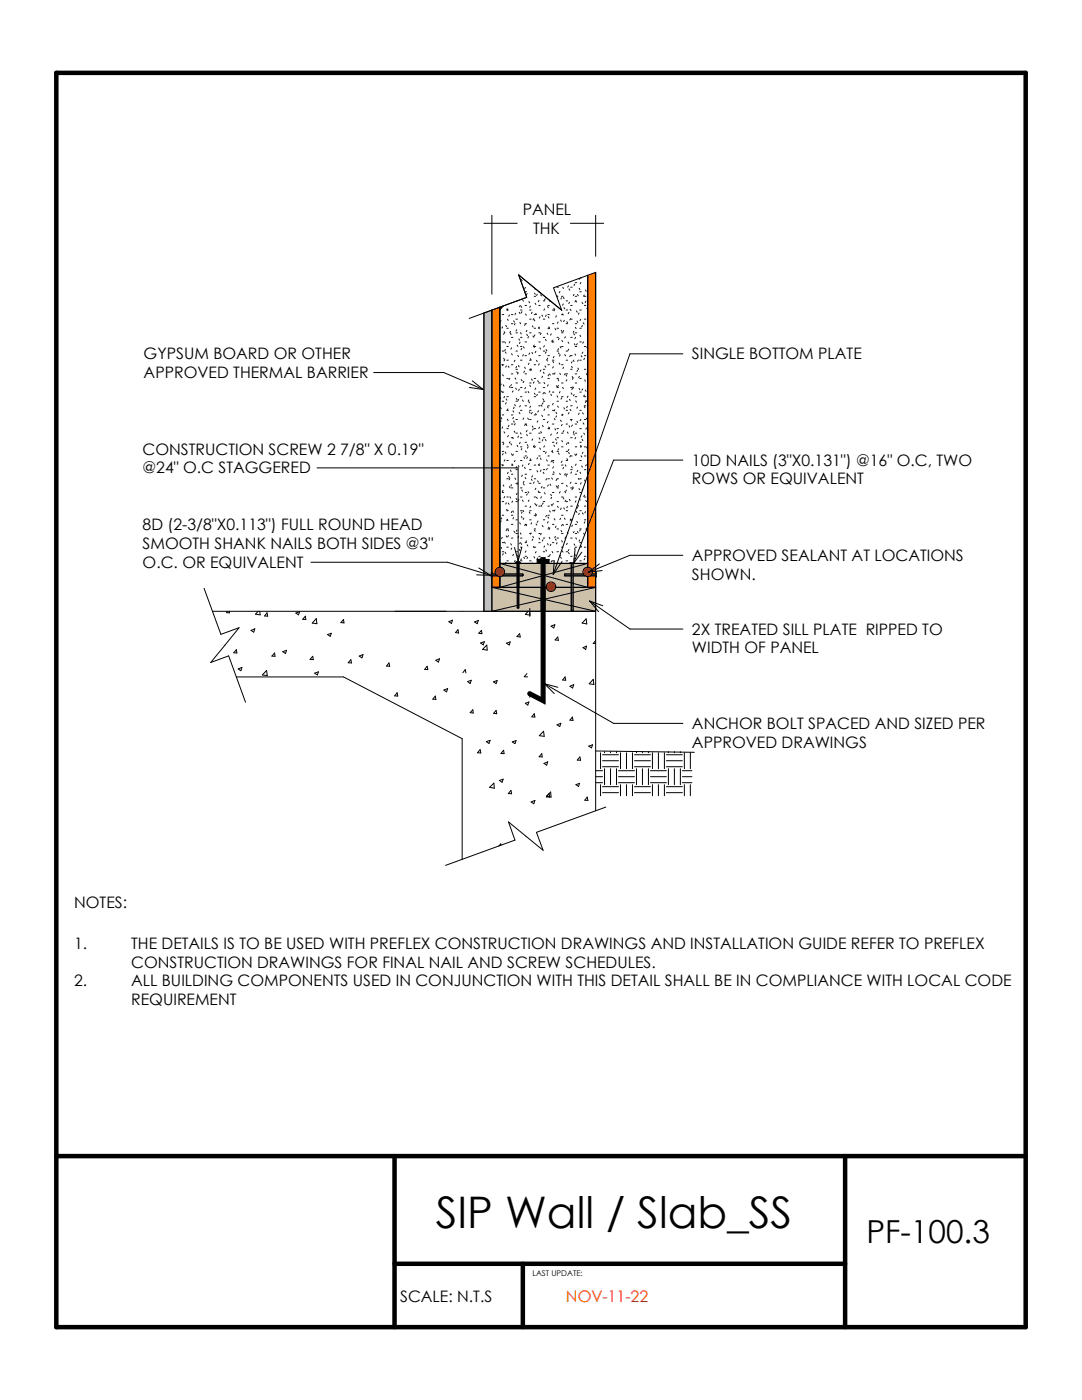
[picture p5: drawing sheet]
<svg xmlns="http://www.w3.org/2000/svg" width="216mm" height="279mm" viewBox="0 0 216 279" stroke-linecap="round" stroke-linejoin="round" font-family="sans-serif">
<g fill="#ff8000">
<path d="M117.3 54.9l1.6-.5v60.2h-.8a.94 .94 0 0 0-.8-1.4z"/>
<path d="M117.3 115.1l.5-.2h1.1v2.3h-1.6z"/>
<path d="M98.1 114.9l1.6 .2v2.1h-1.6z"/>
<path d="M98.1 61.9l1.6-.6v51.9a.94 .94 0 0 0-.8 1.4h-.8z"/>
</g>
<path d="M96.6 62.5l1.5-.6v60.1h-1.5z" fill="#c0c0c0"/>
<path d="M103.5 54.9l8.6 7-1.6-4.5 6.8-2.5v57.5h-7.7v-.8h-.8v-.3h-.8v.3h-.8v.8h-3.4a.42 .42 0 0 0-.5-.4 .42 .42 0 0 0-.4 .4h-3.2v-51.1l5.4-2z" fill="#fff"/>
<g fill="#cdc1a9">
<path d="M108.8 117.2h.2a.95 .95 0 0 0 .9 .8 .95 .95 0 0 0 1-.8h3.1v4.6l.2 .1 .1-.1v-4.6h4.6v4.8h-10.1z"/>
<path d="M114.3 114.9h2.4l.6 .2v2.1h-3z"/>
<path d="M114.3 112.4h3v.8a.94 .94 0 0 0-.9 1.4h-2.1z"/>
<path d="M99.7 112.4h3.5v2.2h-2.6a.94 .94 0 0 0-.9-1.4z"/>
<path d="M99.7 115.1l.6-.2h2.9v2.3h-3.5z"/>
<path d="M108.8 112.4v4.8h.2a.94 .94 0 0 1 .9-1.1 .94 .94 0 0 1 1 1.1h3.1v-2.3h-1.3l-.1-.2 .1-.1h1.3v-2.2zM103.5 112.4v2.2h.8l.1 .1-.1 .2h-.8v2.3h4.5v-4.8z"/>
</g>
<path d="M107.2 111.6h.8v-.3h.8v.3h.8v.8h-.8v28.1l-3.3-1.7a.42 .42 0 0 1 0-.7h.4l2.1 1.1v-26.8h-.8z" fill="#000"/>
<path d="M98.1 117.2h5.1v4.1l.2 .1 .1-.1v-4.1h4.5v4.8h-9.9z" fill="#cdc1a9"/>
<g fill="#f00">
<circle cx="109.9" cy="117.1" r=".95"/>
<circle cx="117.3" cy="114.1" r=".95"/>
<circle cx="99.7" cy="114.1" r=".95"/>
</g>
<path d="M103 112.2l.6-.1 .2 .3h-.3v8.9l-.1 .1-.2-.1v-8.9h-.3z" fill="#000"/>
<g fill="none" stroke="#171717" stroke-width=".2">
<path d="M104 55.8l.2 .2M104.3 59.8l.1 .3M104.8 58.2h.3M104.8 57.3l-.1 .3M105.2 58.6l-.2 .3M106.6 59.1h.3M106.7 58.5l.1 .2M106.8 57.6l-.1 .1M107.2 58.7l-.1 .3M107.5 58.2h.1M107.5 60l-.1 .2M107.9 58.8l.1 .3"/>
<path d="M108.8 59.6l-.2 .3M109.6 59.9l.1 .3M111.1 57.3h.3M111.2 59l.1 .3M111.7 58.2l-.1 .2M112 59.1h.3M112.1 59.4l-.2 .3M112.3 57.3l.1 .3M112.4 59.4l.2 .2M113.4 57l-.1 .3M113.5 57.7l.2 .2M113.9 57.3h.3"/>
<path d="M114.6 58.7l-.2 .3M114.7 56.7l-.2 .3M114.8 56.4h.3M114.8 59.1h.3M115.2 58.8l.2 .2M115.5 55.6l.1 .2M115.6 57.5l.1 .3M115.7 58.2h.3M115.7 55.5h.3M115.9 56.4l-.1 .2M116.6 58.9l-.2 .2M116.6 59.1h.3"/>
<path d="M116.8 57.9l.2 .2M99.7 79.3l.2 .2M99.8 73.4l-.1 .1M99.9 61.3l.1 .3M100 64l-.2 .2M100 76.6l-.1 .3M100.1 78l.1 .3M100.2 72.7l.1 .3M100.2 62.8h.3M100.2 68.2h.3M100.2 70.1h.3M100.2 72.8h.3"/>
<path d="M100.2 78.3h.3M100.3 74.8l.1 .2M100.3 65.2l-.2 .3M100.4 76.8l.2 .3M100.5 71.5l.2 .2M100.6 66.2l.1 .2M100.6 66.5l-.1 .2M100.7 79.1l-.2 .3M100.7 68.2l.2 .3M100.7 71.8l-.1 .2M100.8 70.2l.2 .3M100.8 69.7l-.1 .3"/>
<path d="M100.9 64.9l.2 .3M101 79.6l.1 .3M101.1 73l-.2 .3M101.1 61.9h.3M101.1 65.5h.3M101.1 69.2h.3M101.1 71.9h.3M101.1 75.5h.3M101.1 79.2h.3M101.1 61.7l.2 .2M101.3 63.7l.1 .3M101.3 61.6l-.1 .3"/>
<path d="M101.4 73.1l.2 .2M101.7 77.1l.1 .3M101.7 62.9l-.2 .2M101.7 75.5l-.1 .3M101.8 68.2l-.2 .2M101.8 66.5l.2 .3M101.9 66.1l-.2 .3M102 62.8h.3M102 64.6h.3M102 67.3h.3M102 72.8h.3M102 74.6h.3"/>
<path d="M102 77.3h.3M102.1 76.8l-.2 .2M102.1 70.6l.1 .2M102.1 69.4l-.2 .3M102.4 78l-.2 .3M102.5 64l.1 .3M102.8 71.9l-.2 .3M102.8 75.4l.1 .3M102.8 64.6l-.2 .2M102.9 77.5l.1 .2M102.9 62.5l-.1 .3M102.9 63.7h.3"/>
<path d="M102.9 66.4h.3M102.9 70.1h.3M102.9 73.7h.3M102.9 76.4h.3M103 79.5l.2 .3M103.1 73.1l-.2 .3M103.1 74.2l.2 .2M103.1 65.8l-.1 .3M103.2 60h.1M103.2 68.9l.1 .2M103.3 70.9l.2 .3M103.4 74.4l-.1 .2"/>
<path d="M103.4 72.9l.2 .3M103.5 79.7l-.1 .3M103.5 67.6l.2 .3M103.6 62.3l.2 .3M103.6 77.7l-.1 .2M103.7 64.4l.2 .2M103.8 68.3l-.2 .3M103.8 61l-.1 .2M103.9 61.9h.3M103.9 67.3h.3M103.9 69.2h.3M103.9 71.9h.3"/>
<path d="M103.9 77.3h.3M103.9 79.2h.3M103.9 66.4l.1 .3M104 61.1l.1 .2M104 75.8l.2 .2M104.1 69.5l-.1 .3M104.1 62.2l-.1 .3M104.3 79.8l.1 .3M104.4 69.2l.2 .3M104.4 70.8l-.1 .2M104.5 76.1l-.1 .2M104.7 74.1l-.2 .2"/>
<path d="M104.7 73.3l.1 .2M104.8 61h.3M104.8 64.6h.3M104.8 68.2h.3M104.8 71h.3M104.8 74.6h.3M104.8 78.3h.3M104.8 64.7l-.1 .2M104.9 62.7l.1 .2M104.9 77.3l-.2 .3M105.1 66.7l.2 .3M105.1 65.9l-.1 .3"/>
<path d="M105.4 78.1l.1 .3M105.5 67.2l-.2 .2M105.5 60.2l.2 .2M105.5 79.8l-.1 .3M105.6 72.5l-.2 .2M105.7 61.9h.3M105.7 63.7h.3M105.7 66.4h.3M105.7 71.9h.3M105.7 73.7h.3M105.7 76.4h.3M105.7 70.4l-.2 .3"/>
<path d="M105.7 76.9l.2 .2M105.8 71.6l.2 .2M105.8 61.1l-.1 .2M105.9 73.7l-.1 .3M105.9 73.6l.2 .3M106.1 75.6l.1 .3M106.1 70.3l.2 .3M106.2 62.3l-.2 .3M106.2 65l.2 .3M106.4 67.1l.1 .2M106.5 69.1l.1 .2M106.5 63.6l-.1 .2"/>
<path d="M106.6 63.8l.1 .2M106.6 76.2l-.2 .3M106.6 62.8h.3M106.6 65.5h.3M106.6 69.2h.3M106.6 72.8h.3M106.6 75.5h.3M106.6 79.2h.3M106.6 68.9l-.1 .2M106.6 78.5l.2 .2M106.7 66.8l-.1 .3M106.8 60.5l.1 .3"/>
<path d="M106.9 62.5l.1 .3M106.9 77.5l-.1 .2M106.9 70.1l-.1 .3M107.1 71.9l.1 .3M107.2 78.7l-.1 .3M107.3 76l.1 .2M107.5 65.4l.1 .2M107.5 61h.3M107.5 66.4h.3M107.5 68.2h.3M107.5 71h.3M107.5 76.4h.3"/>
<path d="M107.5 78.3h.3M107.6 72.6l-.1 .3M107.6 65.3l-.1 .2M107.7 69.4l.2 .3M107.8 63.2l-.2 .3M107.9 73.8l-.1 .3M108 66.5l-.2 .3M108.1 62.9l.2 .2M108.3 75.1l-.2 .2M108.3 79.6l.2 .2M108.4 60h.3M108.4 63.7h.3"/>
<path d="M108.4 67.3h.3M108.4 70.1h.3M108.4 73.7h.3M108.4 77.3h.3M108.4 74.3l.2 .2M108.5 78.4l-.2 .2M108.5 76.3l.2 .3M108.6 69l-.1 .3M108.7 78.3l.1 .3M108.7 61.7l-.2 .2M108.7 73l.2 .3M108.8 67.7l.2 .3"/>
<path d="M109 69.8l.1 .2M109 70.2l-.2 .3M109 62.9l-.2 .3M109.1 71.8l.1 .2M109.2 66.5l.1 .2M109.3 61.2l.1 .2M109.3 71.5l-.1 .2M109.3 61h.3M109.3 62.8h.3M109.3 65.5h.3M109.3 71h.3M109.3 72.8h.3"/>
<path d="M109.3 75.5h.3M109.4 63.2l.1 .3M109.4 76.8l-.2 .2M109.5 65.2l.2 .3M109.5 74.8l-.1 .2M109.7 74.6l.1 .3M109.7 65.4l-.2 .2M109.7 78l-.1 .3M109.9 78.7l.2 .2M110 66.6l-.2 .3M110.1 68.1l.1 .2M110.2 61.9h.3"/>
<path d="M110.2 64.6h.3M110.2 68.2h.3M110.2 71.9h.3M110.2 74.6h.3M110.2 78.3h.3M110.3 72.1l.2 .3M110.3 67.9l-.1 .2M110.4 73.2l-.1 .2M110.5 61.5l.2 .3M110.5 71.1l-.1 .3M110.7 61.8l-.2 .2M110.7 65.6l.2 .2"/>
<path d="M110.8 74.4l-.2 .3M111 77l.2 .2M111 63l-.1 .3M111.1 65.5h.3M111.1 67.3h.3M111.1 70.1h.3M111.1 75.5h.3M111.1 77.3h.3M111.1 79l.2 .3M111.4 75.7l.1 .3M111.4 64.3l-.2 .2M111.4 60h.1"/>
<path d="M111.4 76.9l-.1 .3M111.4 70.4l.2 .3M111.5 69.6l-.2 .2M111.6 72.5l.1 .2M111.6 67.5l-.2 .3M111.7 74.5l.1 .2M111.8 78.2l-.2 .2M111.8 69.2l.1 .2M111.8 70.8l-.2 .3M111.9 63.9l.1 .2M112 65.9l.1 .3M112 62.8h.3"/>
<path d="M112 66.4h.3M112 69.2h.3M112 72.8h.3M112 76.4h.3M112 79.2h.3M112.1 79.4l-.2 .3M112.1 67.9l.2 .3M112.2 62.6l.2 .3M112.3 77.3l.1 .3M112.4 60.7l-.2 .2M112.5 73.3l-.2 .3M112.5 66l-.2 .2"/>
<path d="M112.5 61.4l.2 .2M112.6 63.9l-.1 .3M112.7 70.8l.1 .2M112.8 74.5l-.2 .3M112.8 67.2l-.1 .3M112.9 74.8l.2 .3M113 60h.3M113 61.9h.3M113 64.6h.3M113 70.1h.3M113 71.9h.3M113 74.6h.3"/>
<path d="M113.1 64.2l.2 .3M113.1 75.8l-.1 .2M113.3 79.1l-.1 .2M113.4 68.3l.1 .2M113.5 69.7l-.2 .3M113.5 62.4l-.1 .2M113.6 79.7l.2 .2M113.6 60.3l-.1 .3M113.8 61.7l.1 .3M113.8 70.9l-.1 .3M113.9 63.6l-.2 .3M113.9 61h.3"/>
<path d="M113.9 63.7h.3M113.9 67.3h.3M113.9 71h.3M113.9 73.7h.3M113.9 77.3h.3M114 78.4l.1 .3M114.1 73.1l.1 .3M114.2 72.2l-.2 .2M114.2 75.2l.1 .2M114.2 77.5l-.1 .2M114.3 77.2l.1 .2M114.4 75.5l-.2 .2"/>
<path d="M114.4 71.9l.1 .2M114.5 66.6l.1 .2M114.5 66.1l-.1 .2M114.6 78.7l-.2 .3M114.6 68.6l.2 .3M114.7 70.6l.2 .3M114.7 60.2l.2-.2 .2 .3M114.8 64.6h.3M114.8 66.4h.3M114.8 69.2h.3M114.8 74.6h.3M114.8 76.4h.3"/>
<path d="M114.8 79.2h.3M114.8 65.3l.2 .3M114.9 67.3l-.2 .3M115 62.1l.2 .2M115.1 64.1l.2 .2M115.2 68.6l-.2 .2M115.3 73.9l-.2 .2M115.3 73.5l.1 .2M115.4 71.8l-.2 .3M115.5 77.5l.2 .3M115.6 62.5l-.2 .2M115.6 75.1l-.1 .3"/>
<path d="M115.7 61.9h.3M115.7 65.5h.3M115.7 68.2h.3M115.7 71.9h.3M115.7 75.5h.3M115.7 78.3h.3M115.7 66.9l.2 .3M115.9 63.7l-.2 .3M116 71l.1 .2M116.1 60.4l.2 .2M116.2 65l-.1 .2M116.3 77.6l-.2 .3"/>
<path d="M116.3 70.3l-.1 .2M116.4 64.4l.1 .3M116.4 68.2l-.1 .3M116.6 61h.3M116.6 63.7h.3M116.6 69.2h.3M116.6 71h.3M116.6 73.7h.3M116.6 79.2h.3M116.6 78.9l-.1 .2M116.6 71.5l-.1 .3M116.7 75.8l.1 .3"/>
<path d="M116.8 77.8l.1 .3M116.9 79.9l.2 .2M116.9 60.1l-.1 .3M117 74.6l.1 .2M117.1 69.3l.1 .2M117.2 71.3l.1 .1M117.2 61.4l-.1 .2M117.3 74.1l-.1 .2M117.3 66.8l-.1 .1M99.7 99.3l.2 .2M99.7 84.7l.1 .1M99.9 81.3l.1 .3"/>
<path d="M100 84l-.2 .2M100 83.3l.1 .3M100.1 92.7l.2 .3M100.2 80.1h.3M100.2 82.8h.3M100.2 88.3h.3M100.2 90.1h.3M100.2 92.8h.3M100.2 98.3h.3M100.3 85.2l-.1 .3M100.4 97.9l-.2 .2M100.4 96.8l.1 .2"/>
<path d="M100.4 90.5l-.1 .3M100.5 88.5l-.1 .2M100.6 86.2l.1 .2M100.7 99.1l-.1 .3M100.7 91.8l-.1 .2M100.8 90.2l.2 .3M101 80.4l-.1 .2M101.1 81.9h.3M101.1 85.5h.3M101.1 89.2h.3M101.1 91.9h.3M101.1 95.5h.3"/>
<path d="M101.1 99.2h.3M101.2 83.7l.2 .2M101.4 81.6l-.2 .3M101.4 94.3l-.1 .2M101.4 86.9l-.1 .3M101.5 95.1l.2 .2M101.6 84.9l-.2 .2M101.6 97.1l.2 .3M101.7 95.5l-.1 .3M101.8 99.1l.1 .3M101.8 88.2l-.2 .2M101.8 93.8l.2 .3"/>
<path d="M101.9 88.5l.2 .3M102 82.8h.3M102 84.6h.3M102 87.4h.3M102 94.6h.3M102 97.4h.3M102.1 90.6l.1 .2M102.1 96.7l-.2 .3M102.2 92.6l.1 .2h-.3M102.3 87.3l.1 .2M102.4 82l.1 .2M102.4 90.6l-.1 .3"/>
<path d="M102.5 83.3l-.2 .3M102.5 84l.1 .3M102.6 81.3l-.2 .2M102.6 86l.1 .3M102.7 80.7l.1 .3M102.8 95.4l.1 .3M102.8 91.9l-.2 .2M102.8 84.5l-.1 .3M102.9 80.1h.3M102.9 83.7h.3M102.9 86.4h.3M102.9 90.1h.3"/>
<path d="M102.9 93.7h.3M102.9 96.5h.3M103 99.5l.1 .2M103.1 93.1l-.1 .3M103.2 88.9l.1 .2M103.2 98.4l-.2 .3M103.3 96.4l-.1 .3M103.4 92.9l.2 .3M103.5 87l-.2 .3M103.5 99.7l-.1 .2M103.6 82.3l.1 .3M103.8 88.3l-.1 .2"/>
<path d="M103.8 80.9l-.1 .3M103.8 86.4l.2 .2M103.9 81.9h.3M103.9 87.4h.3M103.9 89.2h.3M103.9 91.9h.3M103.9 97.4h.3M103.9 99.2h.3M104.1 97.8l.2 .2M104.1 89.5l-.1 .3M104.2 94.8l-.1 .3M104.2 99.8l.2 .3"/>
<path d="M104.4 92.8l-.2 .3M104.5 96.5l.1 .3M104.5 83.4l-.1 .3M104.5 91.2l.2 .3M104.6 96.1l-.2 .2M104.7 93.3l.1 .2M104.8 81h.3M104.8 84.6h.3M104.8 88.3h.3M104.8 91h.3M104.8 94.6h.3M104.8 98.3h.3"/>
<path d="M104.8 95.3l.1 .2M104.8 84.7l-.1 .2M104.9 90l.1 .2M105 84.7l.1 .2M105.1 86.7l.1 .3M105.2 85.9l-.2 .3M105.2 88.7l.2 .3M105.2 98.6l-.1 .2M105.3 91.2l-.2 .3M105.3 83.4l.1 .3M105.4 98.1l.1 .3M105.4 89.2l-.2 .2"/>
<path d="M105.5 80.2l.2 .2M105.6 99.8l-.2 .3M105.6 92.5l-.2 .2M105.6 82.2l.2 .2M105.7 81.9h.3M105.7 83.7h.3M105.7 86.4h.3M105.7 91.9h.3M105.7 93.7h.3M105.7 96.5h.3M105.8 91.6l.1 .2M105.9 81.1l-.2 .2"/>
<path d="M106 95.6l.2 .3M106.2 82.3l-.1 .3M106.2 85l.2 .3M106.3 94.9l-.2 .3M106.3 87.6l-.2 .3M106.4 85.6l-.1 .2M106.6 82.8h.3M106.6 85.5h.3M106.6 89.2h.3M106.6 92.8h.3M106.6 95.5h.3M106.6 99.2h.3"/>
<path d="M106.6 96.2l-.2 .3M106.6 88.9l-.2 .2 .2 .2M106.9 82.5l.1 .3M106.9 97.4l-.1 .3M107.1 99.2l.1 .3M107.1 93.9l.2 .3M107.3 96l.1 .2M107.3 91.3l-.2 .3M107.3 84l-.1 .3M107.4 98l.1 .2M107.4 82l-.1 .2M107.5 92.7l.1 .2"/>
<path d="M107.5 81h.3M107.5 86.4h.3M107.5 88.3h.3M107.5 91h.3M107.5 96.5h.3M107.5 98.3h.3M107.6 87.4l.1 .2M107.6 92.6l-.1 .2M107.7 85.2l-.2 .3M107.7 89.4l.1 .3M107.8 91.4l.2 .3M107.9 86.1l.2 .3"/>
<path d="M108 93.8l-.2 .3M108 80.8l.1 .3M108 99.1l-.1 .3M108.1 82.9l.2 .2M108.2 97.1l-.2 .3M108.2 84.9l.2 .2M108.3 87.7l-.1 .3M108.4 80.4l-.2 .3M108.4 94.3l.1 .2M108.4 80.1h.3M108.4 83.7h.3M108.4 87.4h.3"/>
<path d="M108.4 90.1h.3M108.4 93.7h.3M108.4 97.4h.3M108.6 98.3l.2 .3M108.7 89l-.2 .2M108.7 81.6l-.2 .3M108.8 87.7l.2 .3M109 90.2l-.2 .3M109.1 91.8l.1 .2M109.1 95.5l-.2 .3M109.2 93.5l-.1 .3M109.2 81.2l.2 .2"/>
<path d="M109.3 81h.3M109.3 82.8h.3M109.3 85.5h.3M109.3 91h.3M109.3 92.8h.3M109.3 95.5h.3M109.4 84.1l-.2 .3M109.4 96.8l-.1 .2M109.5 85.2l.1 .3M109.7 85.4l-.2 .2M109.8 96.6l.1 .3M109.9 98.7l.1 .2"/>
<path d="M110 86.6l-.1 .3M110.1 99.3l-.2 .2M110.1 95.4l.1 .2M110.1 91.9l-.1 .3M110.2 90.1l.1 .2M110.2 81.9h.3M110.2 84.6h.3M110.2 88.3h.3M110.2 91.9h.3M110.2 94.6h.3M110.2 98.3h.3M110.2 89.9l-.1 .2"/>
<path d="M110.3 92.1l.2 .3M110.4 80.5l-.2 .3M110.4 94.1l.2 .3M110.4 93.2l-.1 .2M110.5 88.8l.2 .3M110.6 83.5l.2 .3M110.7 81.8l-.1 .2M110.7 85.6l.2 .2M110.8 87.6l.2 .2M110.9 82.3l.2 .2M111 97l.2 .2M111.1 83l-.2 .3"/>
<path d="M111.1 95.6l-.1 .3M111.1 80.1h.3M111.1 85.5h.3M111.1 87.4h.3M111.1 90.1h.3M111.1 95.5h.3M111.1 97.4h.3M111.1 88.3l-.1 .3M111.3 86.3l-.2 .2M111.3 81l.1 .3M111.4 90.4l.2 .3M111.4 96.9l-.1 .3"/>
<path d="M111.5 89.6l-.2 .2M111.7 94.5l.1 .2M111.8 98.1l-.2 .3M111.8 83.9l.2 .2M112 82.8h.3M112 86.4h.3M112 89.2h.3M112 92.8h.3M112 96.5h.3M112 99.2h.3M112.1 87.9l.1 .3M112.1 92l-.1 .3"/>
<path d="M112.2 84.7l-.2 .3M112.3 82.7l-.2 .2M112.4 99.3l.1 .3M112.5 93.3l-.2 .2M112.5 85.9l-.1 .3M112.5 81.4l.2 .2M112.7 98.1l.1 .2M112.8 92.8l.1 .2M112.8 94.5l-.1 .3M112.9 99.8l-.2 .3M112.9 94.8l.2 .3M113 80.1h.3"/>
<path d="M113 81.9h.3M113 84.6h.3M113 90.1h.3M113 91.9h.3M113 94.6h.3M113 97.8l-.1 .3M113 96.8l.2 .3M113.1 91.5l.2 .3M113.2 88.4l-.2 .3M113.2 81.1l-.1 .3M113.2 86.2l.2 .3M113.3 88.3l.2 .2"/>
<path d="M113.5 90.3l.1 .2M113.5 89.7l-.1 .2M113.5 82.3l-.1 .3M113.5 85l.2 .2M113.6 99.7l.2 .2M113.8 81.7l.1 .3M113.8 90.9l-.1 .3M113.9 81h.3M113.9 83.7h.3M113.9 87.4h.3M113.9 91h.3M113.9 93.7h.3"/>
<path d="M113.9 97.4h.3M113.9 83.7l.1 .3M113.9 96.2l-.1 .3M114 93.1l.2 .3M114.1 94.2l-.2 .3M114.2 84.8l-.1 .3M114.3 97.5l-.2 .2M114.3 97.2l.1 .2M114.5 86.6l.1 .2M114.5 86.1l-.1 .2M114.7 90.6l.1 .3M114.8 84.6h.3"/>
<path d="M114.8 86.4h.3M114.8 89.2h.3M114.8 94.6h.3M114.8 96.5h.3M114.8 99.2h.3M114.9 87.3l-.2 .3M114.9 80l.1 .3M114.9 100l-.1 .2M115 92.6l-.2 .3M115.1 90.6l-.2 .2M115.1 84.1l.2 .2M115.2 81.2l-.1 .3"/>
<path d="M115.3 93.9l-.2 .2M115.4 95.5l.1 .2M115.5 97.5l.2 .3M115.6 82.5l-.2 .2M115.6 99.5l.2 .3M115.7 81.9h.3M115.7 85.5h.3M115.7 88.3h.3M115.7 91.9h.3M115.7 95.5h.3M115.7 98.3h.3M115.7 94.2l.2 .3"/>
<path d="M115.8 88.9l.2 .3M115.9 83.7l-.1 .3M115.9 90.9l.2 .3M116 96.3l-.2 .3M116 89l-.2 .3M116.1 93l.1 .2M116.1 87l-.1 .2M116.2 87.7l.1 .2M116.2 82.4l.2 .2M116.3 97.6l-.2 .3M116.3 90.3l-.1 .2M116.4 84.4l.1 .3"/>
<path d="M116.5 86.4l.1 .3M116.6 81.1l.1 .3M116.6 81h.3M116.6 83.7h.3M116.6 89.2h.3M116.6 91h.3M116.6 93.7h.3M116.6 99.2h.3M116.6 98.8l-.1 .3M116.6 95.8l.2 .3M116.9 99.9l.1 .2M116.9 80.1l-.1 .3"/>
<path d="M117 92.7l-.2 .3M117 85.4l-.1 .3M117.1 89.3l.1 .2M117.2 83.4l-.2 .2M117.3 94.1l-.1 .1M117.3 86.8l-.1 .1M100 103.3l.1 .3M100 104l-.1 .2M100.1 109.3l-.2 .2M100.2 100.1h.3M100.2 102.8h.3M100.2 108.3h.3"/>
<path d="M100.2 110.1h.3M100.2 107.2l-.1 .3M100.4 110.5l-.1 .3M100.7 108.2l.1 .2M100.8 110.2l.1 .3M100.9 112.2l.1 .2M101 106.9l.1 .3M101 100.3l-.1 .3M101.1 101.6l.1 .3M101.1 101.9h.3M101.1 105.6h.3M101.1 109.2h.3"/>
<path d="M101.1 111.9h.3M101.1 105.7l-.1 .2M101.2 103.7l.2 .2M101.3 103.6l-.2 .3M101.3 105.7l.2 .3M101.4 100.4l.2 .2M101.5 106.9l-.2 .3M101.9 108.5l.2 .3M102 102.8h.3M102 104.7h.3M102 107.4h.3M102.1 109.4l-.1 .2"/>
<path d="M102.2 102l-.2 .3M102.3 100l-.2 .3M102.3 102l.2 .2M102.5 110.6l-.2 .3M102.5 103.3l-.2 .2M102.6 106l.1 .3M102.8 111.9l-.2 .2M102.9 100.1h.3M102.9 103.7h.3M102.9 106.5h.3M102.9 110.1h.3M103.2 105.8l-.2 .2"/>
<path d="M103.3 110.9l.1 .2M103.5 107l-.2 .3M103.6 109.6l.2 .3M103.7 104.3l.1 .3M103.8 106.4l.2 .2M103.8 108.3l-.1 .2M103.9 101.9h.3M103.9 107.4h.3M103.9 109.2h.3M103.9 111.9h.3M103.9 108.4l.2 .3M104 103.1l.2 .2"/>
<path d="M104 111.5l-.1 .3M104.2 102.2l-.2 .2M104.4 101.8l.1 .3M104.5 111.2l.2 .3M104.5 103.4l-.1 .3M104.8 101h.3M104.8 104.7h.3M104.8 108.3h.3M104.8 111h.3M104.9 104.7l-.2 .2M104.9 104.7l.2 .2M105 110l-.2 .2"/>
<path d="M105.1 107.9l-.2 .3M105.2 108.7l.1 .3M105.3 111.2l-.2 .3M105.6 102.2l.2 .2M105.7 101.9h.3M105.7 103.7h.3M105.7 106.5h.3M105.7 111.9h.3M105.9 101l-.2 .3M106 106.4l-.2 .2M106.1 104.3l-.1 .3M106.2 112.3l.1 .1"/>
<path d="M106.3 107l.2 .3M106.3 107.6l-.1 .3M106.4 109.1l.2 .2M106.5 111.1l.2 .2M106.6 102.8h.3M106.6 105.6h.3M106.6 109.2h.3M106.6 105.8l.2 .2M106.7 100.5l.2 .2M106.8 102.5l.2 .3-.1 .2M107 104.5l.1 .3M107 110.1l-.2 .2"/>
<path d="M107.1 100.7l-.1 .3M107.3 111.3l-.1 .3M107.3 104l-.1 .2M107.5 101h.3M107.5 106.5h.3M107.5 108.3h.3M107.5 111h.3M107.5 107.4l.2 .2M107.8 111.4l.1 .2M108 100.8l.1 .3M108 106.5l-.1 .2M108.2 104.9l.2 .2"/>
<path d="M108.3 107.7l-.1 .3M108.4 100.4l-.2 .2M108.4 100.1h.3M108.4 103.7h.3M108.4 107.4h.3M108.4 110.1h.3M108.7 109l-.2 .2M108.9 109.7l.2 .3M109 102.9l-.1 .2M109.2 108.5l.2 .2M109.3 101h.3M109.3 102.8h.3"/>
<path d="M109.3 105.6h.3M109.3 111h.3M109.3 103.2l.2 .2M109.4 104.1l-.2 .3M109.5 105.2l.1 .3M109.6 107.2l.1 .3M109.7 101.9l.1 .3M109.7 105.4l-.1 .2M109.8 110.7l-.1 .2M109.9 108.6l-.1 .3M110 100.7l.2 .2M110.1 111.9l-.1 .3"/>
<path d="M110.2 110.1l.1 .2M110.2 101.9h.3M110.2 104.7h.3M110.2 108.3h.3M110.2 111.9h.3M110.4 100.5l-.1 .3M110.6 103.5l.1 .3M110.7 101.7l-.1 .3M110.8 107.6l.2 .2M110.8 107.1l-.1 .2M111 105l-.2 .3M111.1 100.1h.3"/>
<path d="M111.1 105.6h.3M111.1 107.4h.3M111.1 110.1h.3M111.2 108.3l-.2 .3M111.2 101l.2 .3M111.5 112.4h.1M111.8 110.8l-.1 .2M111.9 111.2l.1 .2M111.9 103.4l-.2 .3M111.9 105.9l.2 .2M112 101.4l-.2 .3M112 102.8h.3"/>
<path d="M112 106.5h.3M112 109.2h.3M112.1 107.9l.1 .3M112.2 112l-.2 .3M112.2 109.9l.1 .3M112.2 104.7l-.1 .2M112.3 104.6l.1 .3M112.5 101.4l.1 .2M112.6 103.4l.2 .2M112.9 107.2l-.2 .2M113 100.1h.3M113 101.9h.3"/>
<path d="M113 104.7h.3M113 110.1h.3M113 111.9h.3M113.2 106.2l.1 .3M113.2 108.4l-.1 .3M113.2 101.1l-.1 .2M113.4 110.3l.2 .2M113.5 109.7l-.1 .2M113.9 103.7l.1 .3M113.9 101h.3M113.9 103.7h.3M113.9 107.4h.3"/>
<path d="M113.9 111h.3M113.9 103.6l-.2 .2M114.2 104.8l-.1 .3M114.6 108.6l.1 .2M114.6 106.1l-.2 .2M114.7 111.4l-.2 .2M114.7 110.6l.1 .3M114.8 109.3l-.2 .3M114.8 104.7h.3M114.8 106.5h.3M114.8 109.2h.3M114.9 107.3l.1 .3"/>
<path d="M115 102l.1 .3M115.1 104.1l.1 .2M115.2 106.1l.2 .2M115.3 101.2l-.2 .3M115.3 100.8l.2 .2M115.6 102.4l-.2 .3M115.7 107.7l-.2 .3M115.7 101.9h.3M115.7 105.6h.3M115.7 108.3h.3M115.7 111.9h.3M115.8 108.9l.1 .3"/>
<path d="M115.8 105.7l-.1 .3M116 109l-.1 .3M116.2 102.4l.2 .2M116.5 106.4l.1 .3M116.6 101h.3M116.6 103.7h.3M116.6 109.2h.3M116.6 111h.3M116.7 111.5l-.2 .2M116.7 104.1l-.1 .3M116.8 102.1l-.1 .3M117.1 105.4l-.2 .2"/>
<path d="M117.2 111.3l.1 .1"/>
</g>
<g fill="none" stroke="#000" stroke-width=".2">
<path d="M96.6 44.6h6.6M98.1 43v15.7M105.1 59.3l-5.4 2v51.9M105.1 59.3l-11.5 4.2M113.8 44.6h6.7M117.3 54.9v58.3M117.3 54.9l-6.8 2.5 1.6 4.5-8.6-7 1.6 4.4M118.9 43v8.2M118.9 54.3v107.5M118.9 54.4l-1.6 .5M96.6 62.5v59.5M98.1 61.9v60.1l5.1-1.2"/>
<path d="M100.4 61.1l-.7 .7M40.7 117.4l3.4 9.2 3.6-1.3-5.7 6.9 3.6-1.3 3.4 9.2M98.1 114.6h.8M98.1 114.9h1.1M98.1 114.3h-.1v.8h.1M99.7 115.1v2.1l3.5-.9M100.3 114.9h2.9M100.6 114.6h2.6M102.9 112.4a.42 .42 0 0 1 .4-.4 .42 .42 0 0 1 .5 .4M103.2 117.2h-5.1l5.1 1.2M103.2 113.4l-3.5-1h3.5v8.9l.2 .1 .1-.1v-8.9h13.8l-13.8 3.8M103.5 118.5l15.4 3.5h-76.5"/>
<path d="M103.5 113.5l13.8 3.7v-2.1M103.5 114.6h.8l.1 .1-.1 .2h-.8M103.5 117.2h4.5M107.2 112.4v-.8h.8v-.3h.8v.3h.8v.8M108 112.4v26.8l-2.1-1.1h-.4a.42 .42 0 0 0 0 .7l3.3 1.7v-28.1M108.8 117.2h.2M110.9 117.2h3.1M113.7 112.4v-.1h.9v.1M114 112.4v9.4l.2 .1 .1-.1v-9.4M114.3 117.2h4.6l-15.4 3.6M116.4 114.6h-3.7l-.1 .1 .1 .2h4M117.8 114.9h1.1"/>
<path d="M118.1 114.6h.8M118.9 114.3h.1v.8h-.1M45.4 122l-.2 .3h.6v-.3M47.2 135.1h21.3l23.7 12.3v24.1M47.2 129.7l.1 .6h-.7zM47.5 133.5l.8-.3-.2 .7zM50.1 125.8l.7-.3-.2 .7zM51.5 122l-.5 .6 .9 .1-.1-.7M53.2 133.8l.1 1-.9-.1zM53.3 122.3l.1 .7-.6-.1zM54.8 130.3l.1 .7-.6-.1zM57 130.4l-.6-.3 .8-.3-.2 .7"/>
<path d="M59 122.4l.8-.3-.2 .6zM60.9 123l.1 .6h-.6zM62.4 131l.1 .6h-.6zM62.8 134.3l.7-.2-.2 .6zM63.1 123.5l.1 1-.9-.2zM65.4 126.6l.7-.2-.2 .6zM68.6 124.3h-.6l.5-.7 .1 .7M70 131.6l.1 .7h-.6zM71.7 130.9l.7-.3-.2 .7zM77.6 132.3l.2 .7-.7-.1zM79.2 138.3l.2 .6h-.6zM85.2 133l.2 .6h-.7z"/>
<path d="M86.9 138.9l.1 .7-.6-.1zM87 131.8l.7-.3-.2 .6zM88.6 137.7l.7-.3-.2 .7zM89.6 124.1l.7-.3-.2 .6zM91.4 125.7l.1 .6-.6-.1zM92.4 134.3l.4-.7 .2 .7M93.3 136l.7-.2-.2 .6zM94.7 124.1l.7-.3-.2 .7zM95.9 128.3l.7-.2-.2 .6zM96.1 125.8l.1 .7-.7-.1zM97.1 128.7l-.8 .9 .9 .1-.1-.9M98.5 136.1l.7-.3-.2 .6z"/>
<path d="M101.8 128.1l-.7 .3 .5 .3 .2-.6M103.7 126.5l.1 .6-.7-.1zM105.1 134.4l-.5 .7h.7M105.4 122l-.6 .6 1 .2-.1-.8M105.7 121.4v1.6M105.7 138.1v1.1M110.7 124.7l-.7 .3 .5 .3 .2-.6M111.3 127.1l.1 .7-.6-.1zM112.8 135.1l.1 .7-.6-.1zM113.7 137l.8-.4-.2 .7zM116.3 129.3l.7-.4-.1 .7zM117 123.5l.1 1-.9-.2z"/>
<path d="M118.4 135.6l.1 1-.9-.1zM118.9 127.8l-.5 .6h.5M94.3 141.6l.1 .7-.6-.1zM95.8 149.6l.1 .7-.6-.1zM97 148l.8-.2-.2 .6zM97.7 157.1l.8-.8 .1 1zM99 141.8l.1 .6h-.6zM99.7 155.8l.7-.3-.2 .6zM100.5 149.7l.1 .7h-.6zM102 157.8l.1 .6h-.7zM102.2 148.1l.8-.3-.2 .6zM104.8 140.4l.7-.3-.2 .6z"/>
<path d="M106.6 142.4l.1 .7h-.6zM108.1 150.4l.1 .7-.6-.1zM108.5 145.9l.1 1.1-1-.2zM108.5 152.4l.8-.4-.2 .7zM109.6 158.4l.1 .7-.7-.1zM109.9 158.1l.1 1-1-.2zM111.2 144.7l.7-.4-.2 .7zM114.2 143.1l.1 .7-.6-.1zM114.9 156.6l.7-.3-.1 .7zM115.7 151.1l.1 .6h-.6zM117.2 159.1l.1 .6h-.6zM117.5 148.9l.7-.3-.2 .7z"/>
<path d="M118.9 149.9l19.6 .2M118.9 156.2h1.3M118.9 155h1.3M118.9 153.8h1.3M119.8 150.2v3.2M119.8 156.6v2.2M120.2 153h3.2M120.2 151.8h3.2M120.2 158.2h3.2M120.2 150.6h3.2M120.2 157h3.2M120.6 150v.2"/>
<path d="M120.6 153.4v3.2M121.8 150v.2M121.8 153.4v3.2M123 150v.2M123 153.4v3.2M123.4 156.2h3.2M123.4 155h3.2M123.4 153.8h3.2M123.8 150.2v3.2M123.8 156.6v2.2M125 150.2v3.2M125 156.6v2.2"/>
<path d="M126.2 150.2v3.2M126.2 156.6v2.2M126.6 153h3.2M126.6 151.8h3.2M126.6 158.2h3.2M126.6 150.6h3.2M126.6 157h3.2M127 150v.2M127 153.4v3.2M128.2 150v.2M128.2 153.4v3.2M129.4 150v.2"/>
<path d="M129.4 153.4v3.2M129.8 156.2h3.2M129.8 155h3.2M129.8 153.8h3.2M130.2 150.2v3.2M130.2 156.6v2.2M131.4 150.2v3.2M131.4 156.6v2.2M132.6 150.2v3.2M132.6 156.6v2.2M133 153h3.2M133 151.8h3.2"/>
<path d="M133 158.2h3.2M133 150.6h3.2M133 157h3.2M133.4 150v.2M133.4 153.4v3.2M134.6 150v.2M134.6 153.4v3.2M135.8 150v.2M135.8 153.4v3.2M136.2 156.2h1.9M136.2 155h1.9M136.2 153.8h1.9"/>
<path d="M136.6 150.2v3.2M136.6 156.6v2.2M137.8 150.2v3.2M137.8 156.6v2.2M100 168.7l-.1-.3-.4 .5M106 160.1l.7-.4-.2 .7zM120.9 161.1l-13.9 5 1.4 3.6-6.9-5.7 1.3 3.7-13.9 5"/>
<circle cx="99.7" cy="114.1" r=".95"/>
<circle cx="109.9" cy="117.1" r=".95"/>
<circle cx="117.3" cy="114.1" r=".95"/>
</g>
<path d="M11.2 14.5h193.5v250.4h-193.5zM11.2 230.7h193.5M78.7 230.7v34.2M168.6 230.7v34.2M78.7 252.2h89.9M104.3 252.2v12.7" fill="none" stroke="#000" stroke-width=".9"/>
<g fill="#fff">
<path d="M14.8 186.3h11.4v7.4h-11.4z"/>
<path d="M14.8 193.7h11.4v7.5h-11.4z"/>
<path d="M26.2 186.3h169.6v3.7h-169.6z"/>
<path d="M26.2 190h103.6v3.7h-103.6z"/>
<path d="M26.2 193.7h174.4v3.8h-174.4z"/>
<path d="M26.2 197.5h20.9v3.7h-20.9z"/>
<path d="M87 236.5h71.4v10.5h-71.4z"/>
<path d="M172.9 241.8h24.6v7.6h-24.6z"/>
</g>
<path d="M136.3 91.8h-13.9l-8 20.6M114.7 109.7l-.3 2.7M116.1 110.2l-1.7 2.2" fill="none" stroke="#000" stroke-width=".2"/>
<g fill="#fff">
<path d="M138.1 89.8h55.9v3.7h-55.9z"/>
<path d="M138.1 93.5h33.9v3.8h-33.9z"/>
</g>
<path d="M62 112.2h27.3l8.6 2.6M95.1 114.7l2.8 .1M95.5 113.3l2.4 1.5" fill="none" stroke="#000" stroke-width=".2"/>
<g fill="#fff">
<path d="M28.5 102.7h56v3.8h-56z"/>
<path d="M28.5 106.5h58.1v3.7h-58.1z"/>
<path d="M28.5 110.2h31.7v3.7h-31.7z"/>
</g>
<path d="M119.6 112.5l-2.2 1.7M120.2 113.9l-2.8 .3M136.3 110.8h-10.6l-8.3 3.4" fill="none" stroke="#000" stroke-width=".2"/>
<g fill="#fff">
<path d="M138.1 108.8h53.9v3.7h-53.9z"/>
<path d="M138.1 112.5h12.5v3.8h-12.5z"/>
</g>
<path d="M117.7 119.9l2.6 1M117.7 119.9l1.7 2.2M117.7 119.9l8 5.6h10.6" fill="none" stroke="#000" stroke-width=".2"/>
<g fill="#fff">
<path d="M138.1 123.5h50.2v3.8h-50.2z"/>
<path d="M138.1 127.3h25v3.7h-25z"/>
</g>
<path d="M108.6 136.5l2.7 .7M108.6 136.5l2 1.9M108.6 136.5l13.8 7.9h13.9" fill="none" stroke="#000" stroke-width=".2"/>
<g fill="#fff">
<path d="M138.1 142.3h58.5v3.8h-58.5z"/>
<path d="M138.1 146.1h34.3v3.7h-34.3z"/>
<path d="M104.3 39.8h10.3v3.7h-10.3z"/>
<path d="M106.4 43.5h5.2v3.7h-5.2z"/>
</g>
<path d="M74.6 74.3h14l7.8 3.4M93.7 77.3l2.7 .4M94.2 76l2.2 1.7" fill="none" stroke="#000" stroke-width=".2"/>
<g fill="#fff">
<path d="M28.7 68.6h41.8v3.7h-41.8z"/>
<path d="M28.7 72.3h44v3.8h-44z"/>
<path d="M14.8 178h10.4v3.7h-10.4z"/>
<path d="M79.8 256.7h17.9v3.7h-17.9z"/>
<path d="M106.2 253h9.9v1.9h-9.9z"/>
</g>
<path d="M136.3 70.6h-10.6l-15.3 44.1M110.6 111.9l-.2 2.8M112 112.4l-1.6 2.3" fill="none" stroke="#000" stroke-width=".2"/>
<path d="M138.1 68.6h34.3v3.7h-34.3z" fill="#fff"/>
<path d="M63.3 93.4h40.1v18.6M102.7 109.3l.7 2.7M104.1 109.3l-.7 2.7" fill="none" stroke="#000" stroke-width=".2"/>
<g fill="#fff">
<path d="M28.4 87.6h55.6v3.8h-55.6z"/>
<path d="M28.4 91.4h33v3.7h-33z"/>
<path d="M112.9 256.7h16.3v3.7h-16.3z"/>
</g>
<text font-size="8.7" x="87" y="245.1">SIP Wall / Slab_SS</text>
<text font-size="6.3" x="172.9" y="248.1">PF-100.3</text>
<g font-size="3.2">
<text x="104.3" y="42.9">PANEL</text>
<text x="106.4" y="46.6">THK</text>
<text x="28.7" y="71.7">GYPSUM BOARD OR OTHER</text>
<text x="138.1" y="71.7">SINGLE BOTTOM PLATE</text>
<text x="28.7" y="75.5">APPROVED THERMAL BARRIER</text>
<text x="28.4" y="90.8">CONSTRUCTION SCREW 2 7/8&quot; X 0.19&quot;</text>
<text x="28.4" y="94.5">@24&quot; O.C STAGGERED</text>
<text x="138.1" y="92.9">10D NAILS (3&quot;X0.131&quot;) @16&quot; O.C, TWO</text>
<text x="138.1" y="96.7">ROWS OR EQUIVALENT</text>
<text x="28.5" y="105.9">8D (2-3/8&quot;X0.113&quot;) FULL ROUND HEAD</text>
<text x="28.5" y="109.6">SMOOTH SHANK NAILS BOTH SIDES @3&quot;</text>
<text x="28.5" y="113.3">O.C. OR EQUIVALENT</text>
<text x="138.1" y="111.9">APPROVED SEALANT AT LOCATIONS</text>
<text x="138.1" y="115.7">SHOWN.</text>
<text x="138.1" y="126.7">2X TREATED SILL PLATE RIPPED TO</text>
<text x="138.1" y="130.4">WIDTH OF PANEL</text>
<text x="138.1" y="145.5">ANCHOR BOLT SPACED AND SIZED PER</text>
<text x="138.1" y="149.2">APPROVED DRAWINGS</text>
<text x="14.8" y="181.1">NOTES:</text>
<text x="14.8" y="189.4">1.</text>
<text x="26.2" y="189.4">THE DETAILS IS TO BE USED WITH PREFLEX CONSTRUCTION DRAWINGS AND INSTALLATION GUIDE REFER TO PREFLEX</text>
<text x="14.8" y="196.9">2.</text>
<text x="26.2" y="193.1">CONSTRUCTION DRAWINGS FOR FINAL NAIL AND SCREW SCHEDULES.</text>
<text x="26.2" y="196.9">ALL BUILDING COMPONENTS USED IN CONJUNCTION WITH THIS DETAIL SHALL BE IN COMPLIANCE WITH LOCAL CODE</text>
<text x="26.2" y="200.6">REQUIREMENT</text>
<text x="79.8" y="259.8">SCALE: N.T.S</text>
</g>
<text font-size="3.2" fill="#f00" x="112.9" y="259.8">NOV-11-22</text>
<text font-size="1.6" x="106.2" y="254.6">LAST UPDATE:</text>
</svg>
